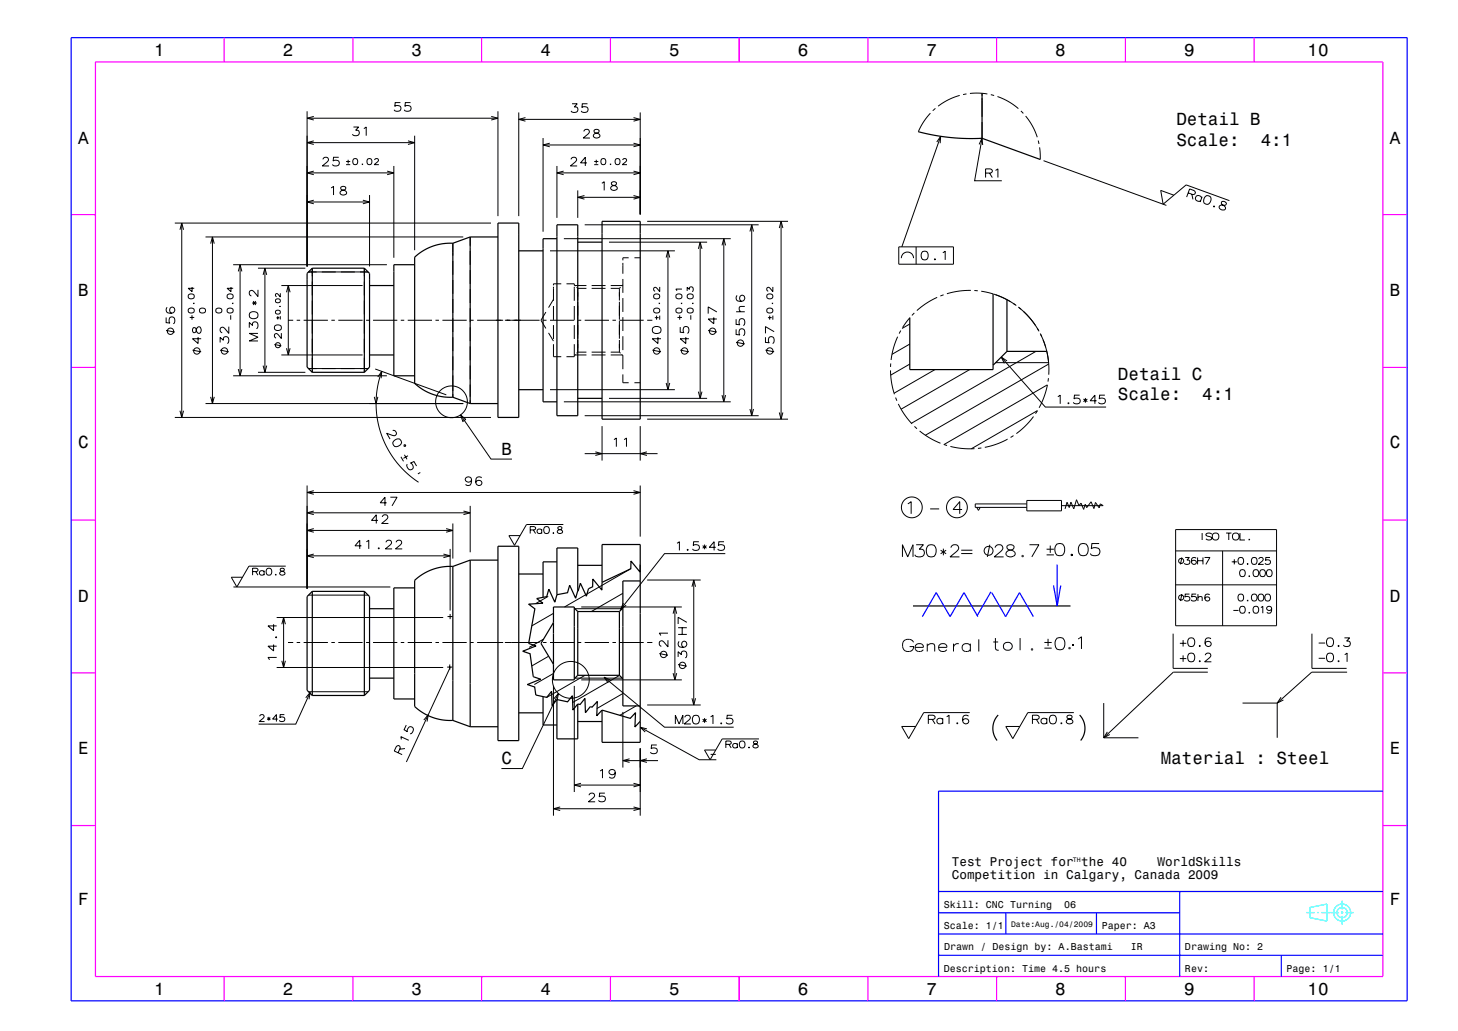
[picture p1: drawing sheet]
<svg xmlns="http://www.w3.org/2000/svg" width="420mm" height="297mm" viewBox="0 0 420 297" stroke-linecap="round" stroke-linejoin="round" font-family="sans-serif">
<g fill="none" stroke="#000" stroke-width=".29">
<path d="M88.5 32.1v44.7M88.5 34.1h55M90.4 33.5l-1.9 .6 1.9 .5M101.9 36.6h1.4l-.8 .9 .9 .3a1.03 1.03 0 0 1-.5 1.3 1.03 1.03 0 0 1-1.3-.4M104.8 37l.7-.4v2.5M115.4 29.6h-1.5l-.1 1a.96 .96 0 0 1 1.4-.1 .96 .96 0 0 1 0 1.4l-.5 .2a.86 .86 0 0 1-1.1-.5M118.3 29.6h-1.5l-.1 1a.96 .96 0 0 1 1.4-.1 .96 .96 0 0 1 0 1.4l-.5 .2a.85 .85 0 0 1-1.1-.5M119.5 39.1v33M141.6 33.5l1.9 .6-1.9 .5M143.5 32.1v30.2M149.5 32.4v29.9M149.5 34.4h35"/>
<path d="M151.4 33.9l-1.9 .5 1.9 .5M156.5 39.8v27M164.8 29.9h1.5l-.8 .9 .9 .3a1.03 1.03 0 0 1-.5 1.3 1.03 1.03 0 0 1-1.3-.4M168.3 37.9v-.1a.84 .84 0 0 1 .8-.6 .84 .84 0 0 1 .7 .6l-.4 .8-1.3 1.2h1.9M169.3 29.9h-1.5l-.1 1.1a.96 .96 0 0 1 1.4-.1 .96 .96 0 0 1 0 1.4l-.5 .1a.86 .86 0 0 1-1.1-.4M171.3 37.4l-.1 .5 .2 .3 1.4 .6a.92 .92 0 0 1-.7 1.1 .92 .92 0 0 1-1.1-.7l.4-.7 1-.3 .2-.6a1.03 1.03 0 0 0-1.3-.2zM182.6 33.9l1.9 .5-1.9 .5M184.5 32.4v29.4M268.1 32.6l-2 2.6-1.5 2.7M269.6 31.2l-.8 .7M271.1 39.3l-11.2 31.8M276.6 27.5l-3.1 1.1-3.2 2"/>
<path d="M278.5 27.1l-1 .1M283 26.9l1.5 .2M283 26.9h-3.5M283 39.8l-2.1 12.3h7.8M283 26.9v.7M283 28.3v5.4M283 35.2v4.6M285.5 27.3l1 .2M287.4 27.8l3.4 1.6 2.7 1.9M294.2 32l.7 .7M295.6 33.4l2 3.1 1.3 3M88.5 58.2h18"/>
<path d="M88.5 49.8h25M88.5 41.1h31M90.4 57.7l-1.9 .5 1.9 .5M90.4 49.3l-1.9 .5 1.9 .5M90.4 40.6l-1.9 .5 1.9 .5M93.1 45.9v-.1a.84 .84 0 0 1 .8-.5 .84 .84 0 0 1 .8 .6l-.4 .8-1.4 1.1h1.9M95.4 54.1l.7-.4v2.5M97.6 45.3h-1.5l-.1 1.1a.96 .96 0 0 1 1.4-.1 .96 .96 0 0 1 0 1.4l-.5 .1a.85 .85 0 0 1-1.1-.4M98.4 53.8l-.2 .5 .2 .3 1.4 .6a.92 .92 0 0 1-.7 1.1 .92 .92 0 0 1-1.1-.6l.4-.8 1-.3 .2-.6a1.02 1.02 0 0 0-1.2-.2zM99.7 46.5h1.2M99.7 47.4h1.2M100.3 46v1.1"/>
<path d="M104.3 47.4h.3M104.3 47.3h.3M104.3 47.3v.1M104.6 47.3v.1M104.6 57.7l1.9 .5-1.9 .5M106.5 56.2v20.6M108 46.1l.2-.3 .5-.1 .4 .6-1.3 1.1h1.4M111.6 49.3l1.9 .5-1.9 .5M113.5 47.8v26.5M117.6 40.6l1.9 .5-1.9 .5M156.5 41.8h28M158.4 41.3l-1.9 .5 1.9 .5"/>
<path d="M160.5 47.8v15M160.5 49.8h24M162.4 49.3l-1.9 .5 1.9 .5M164.6 45.9v-.1a.84 .84 0 0 1 .8-.5 .84 .84 0 0 1 .8 .6l-.4 .8-1.4 1.1h1.9M166.5 54.9v7.9M166.5 56.9h18M168.4 56.3l-1.9 .6 1.9 .5M169.2 46.9h-1.9l1.4-1.6v2.5M171.2 46.5h1.2M171.2 47.4h1.2M171.8 46v1.1M173.4 52.8l.7-.4v2.5"/>
<path d="M175.8 47.4h.3M175.8 47.3h.3M175.8 47.3v.1M176.1 47.3v.1M176.4 52.5l-.2 .5 .2 .3 1.4 .5a.92 .92 0 0 1-.7 1.1 .92 .92 0 0 1-1.1-.6l.4-.7 1.2-.4v-.5a1.03 1.03 0 0 0-1.2-.2zM179.5 46.1l.2-.3 .5-.1 .4 .6-1.3 1.1h1.4M182.6 56.3l1.9 .6-1.9 .5M182.6 49.3l1.9 .5-1.9 .5M182.6 41.3l1.9 .5-1.9 .5M270 40.9l1.1-1.6-.2 2M282.2 41.6l.8-1.8 .2 2M284 49.9h1.5l.5-.4v-.4l-.6-.4h-1.4v2.5"/>
<path d="M285.2 49.9l.8 1.3M286.9 49.1l.7-.4v2.5M299.2 40.5l.2 1M299.6 42.5l.2 3.4M300.7 46.3l35.4 12.9M338.3 56.2l-3.8-1.3 .7 3.9 6.6-5.5 12.5 4.5M342.4 55.6l1.4 .5 .6-.3 .1-.3-.4-.6-1.3-.5-.8 2.4M343.5 56l.3 1.4M346.3 57a.91 .91 0 0 0-1.2-.7 .91 .91 0 0 0-.5 1.3 .91 .91 0 0 0 1.4 .3M346.4 56.7l-.5 1.5M347.3 56.6a1.07 1.07 0 0 1 1.5 .1 1.07 1.07 0 0 1 0 1.5 1.07 1.07 0 0 1-1.6 .4 1.07 1.07 0 0 1-.1-1.6zM349.7 59.4l.3-.1v.3h-.2z"/>
<path d="M352.1 58.1l-.1 .7 1.1 1a.92 .92 0 0 1-.9 .8 .92 .92 0 0 1-.9-1l.6-.5h1.1l.4-.5a.95 .95 0 0 0-1.3-.5zM50.4 64.3h91.1M51.9 66.2l.5-1.9 .5 1.9M52.4 64.3v56M59.2 68.3h74.3M60.7 70.2l.5-1.9 .5 1.9M61.2 68.3v48M67.2 76.3h44.3M68.7 78.2l.5-1.9 .5 1.9M69.2 76.3v32M74.3 77.3h13.7M75.8 79.2l.5-1.9 .6 1.9"/>
<path d="M76.3 77.3v30M88.9 78.4h17.2M90 77.3v2.3M105 77.3v2.3M130.5 70.1v3.6M130.5 75.2v4M135.5 68.3v2.5M135.5 72.3v4M135.5 77.8v4M158.5 72.3h36M162.5 68.8h48.1M168.5 64.8h50.1"/>
<path d="M175.5 69.8h28.3M179.5 75.7v3.2M181.2 74.3h-1.7v.7M182.8 74.3h1.7M186.5 63.8h40.6M192 74.2l.5-1.9 .5 1.9M192.5 72.3v40M201.3 71.7l.5-1.9 .5 1.9M201.8 69.8v45M208.1 70.7l.5-1.9 .5 1.9M208.6 68.8v47M216.1 66.7l.5-1.9 .5 1.9"/>
<path d="M216.6 64.8v55M224.6 65.7l.5-1.9 .5 1.9M225.1 63.8v57M259 71.1h15.8v5h-15.8zM259.8 74.4a1.75 1.75 0 0 1 1.7-1.8 1.75 1.75 0 0 1 1.8 1.8M264 71.1v5M265.9 72.5a1.26 1.26 0 0 1 1.6 .8 1.26 1.26 0 0 1-.9 1.6h-.3a1.47 1.47 0 0 1-.4-2.4zM269.3 74.7l.2-.2 .1 .3-.2 .1zM271.7 72.8l.7-.4v2.5M47.9 91.5v1.5l1.1 .1a.96 .96 0 0 1-.2-1.4 .96 .96 0 0 1 1.5 0l.1 .4a.85 .85 0 0 1-.5 1.2M47.9 95.2l2.5 .5M48.2 88.6a.95 .95 0 0 0 .1 1.5 1.28 1.28 0 0 0 2.1-.8 .78 .78 0 0 0-.8-.8 .93 .93 0 0 0-.7 .8 .93 .93 0 0 0 .6 .9"/>
<path d="M54.7 91.5h1.3M55.3 90.8v1.3M55.4 82.7v1.3l-1.2-.9h1.8M55.6 94.6a.83 .83 0 0 0 .5 1.2l.3-.2 .6-1.3a.92 .92 0 0 1 1.1 .6 .92 .92 0 0 1-.7 1.1l-.7-.4-.4-1.1zM55.7 87.4h.3zM57.1 97.1v1.9l-1.6-1.4h2.5M63.4 98.7v-1.5l1 .8 .2-.9a1.03 1.03 0 0 1 1.4 .5 1.03 1.03 0 0 1-.5 1.4M65.9 94.1v1.9l-1.1-1.3a.77 .77 0 0 0-1.2-.2l-.2 .3a.84 .84 0 0 0 .5 1h.1M66.5 90.8v1.3M66.6 82.7v1.3l-1.2-.9h1.8M67 87.5h.1M67 87.3h.1"/>
<path d="M67 87.3v.2M67.1 87.3v.2M71.8 94.4v-1.5l1 .9 .2-1a1.03 1.03 0 0 1 1.4 .5 1.03 1.03 0 0 1-.5 1.4M72 90.2a1.29 1.29 0 0 1 1.6-.4 1.29 1.29 0 0 1 .6 1.6 1.29 1.29 0 0 1-1.6 .4 1.29 1.29 0 0 1-.6-1.6zM72.6 87.3h1.4M73 86.7l.7 1.2M73.7 86.7l-.7 1.2M74.3 96.1h-2.5l2.5 1-2.5 1.1h2.5M74.3 83.5v1.9l-1.1-1.3a.77 .77 0 0 0-1.2-.2l-.2 .3a.85 .85 0 0 0 .5 1h.1M79.1 99.3l2 .3M79.7 91.6h.8M80.1 91.1v.9"/>
<path d="M80.7 88.2v.2M80.7 88.4h.1M80.7 88.2h.1M80.8 84.5v1.1l-1-1-.4 .3v.4l.3 .2M80.8 91.1v.9M81.1 96v1.5l-1.4-1.4-.4 .1-.2 .3 .1 .6 .4 .3M81.1 82.3h23.4M82.6 84.2l.5-1.9 .5 1.9M83 92.3h1.5M83.1 82.3v20M85.5 92.3h1M87.5 92.3h7"/>
<path d="M90 81.1v4M90 86.6v4M90 92.1v4M90 97.6v4M95.5 92.3h1M97.5 92.3h7M105 81.1v4M105 86.6v4M105 92.1v4M105 97.6v4M105.5 92.3h1M107.5 92.3h7"/>
<path d="M115.5 92.3h1M117.5 92.3h7M125.5 92.3h1M127.5 92.3h7M130.5 80.7v4M130.5 86.2v4M130.5 91.7v4M130.5 97.2v4M135.5 83.3v4M135.5 88.8v4M135.5 94.3v4M135.5 99.8v4"/>
<path d="M135.5 92.3h1M137.5 92.3h7.5M145.5 92.3h1.5M146 92.3h9.5M156.5 92.3h1M157.3 89.9l-1.4 2.4 1.4 2.3M158.1 95.9l1.4 2.4M158.5 92.3h7M159.5 82.6v4.1M159.5 88.2v4M159.5 93.7v4M159.5 99.2v3.6h2.2"/>
<path d="M159.5 86.3l-1.4 2.3M161.7 81.8h-2.2v.4M163.2 81.8h2.3v.4M165.5 82.6v4.1M165.5 88.2v4M165.5 93.7v4M165.5 99.2v3.6h-2.3M165.5 82.1l.3 .3M165.7 82.3h3.3M166.2 82.7l.3 .4M166.5 83.1v3.5M166.5 87v5.1"/>
<path d="M166.5 92.5v5.1M166.5 98v3.5M166.5 83.1h2.5M166.5 92.3h1M168.5 92.3h7M170.5 82.3h4M170.5 83.1h4M176 82.3h3.3M176 83.1h2.5M176.5 92.3h1M178.5 83.1v3.5M178.5 87v5.1"/>
<path d="M178.5 92.5v5.1M178.5 98v3.5M178.5 92.3h7M178.8 82.7l-.3 .4M179.5 80.4v4M179.5 85.9v4M179.5 91.4v4M179.5 96.9v4M179.5 82.1l-.3 .3M186.5 92.3h1.5M188.1 94.5a1.29 1.29 0 0 1 1.7-.4 1.29 1.29 0 0 1 .6 1.6 1.43 1.43 0 0 1-2.4-.5zM188.7 91.5h1.1"/>
<path d="M189.2 90.9v1.2M189.6 97.1v1.9l-1.6-1.4h2.5M189.9 87.4h.2zM190.1 82.7v1.3l-1.2-1.2-.5 .3v.6l.4 .2M190.1 90.9v1.2M195.2 91.5h1.3M195.9 90.8v1.3M196 94.2v1.5l1.1 .1a.96 .96 0 0 1-.1-1.4 .96 .96 0 0 1 1.4 0l.1 .5a.86 .86 0 0 1-.4 1.1M196.3 87.4h.2zM196.5 83.3h-1.7l.3 .5M197.6 97.1v1.9l-1.6-1.4h2.5M198 83.8v-1l.7 .6 .1-.6a.71 .71 0 0 1 1 .2 .71 .71 0 0 1-.3 1"/>
<path d="M199.1 90.8v1.3M199.5 87.4h.3zM204.1 95.2l2.5 .5M205.7 91.4v1.9l-1.6-1.4h2.5M206.6 89.9l-2.5-1.5v2M212.1 94.9v1.5l1.1 .1a.96 .96 0 0 1-.1-1.4 .96 .96 0 0 1 1.4 0l.1 .5a.86 .86 0 0 1-.4 1.1M212.1 92v1.5l1.1 .1a.96 .96 0 0 1-.1-1.4 .96 .96 0 0 1 1.4 0l.1 .5a.86 .86 0 0 1-.4 1.1M212.1 98.6l2.5 .5M212.1 89.8h2.5M212.4 85.2a.95 .95 0 0 0 .2 1.5 1.28 1.28 0 0 0 2-.8 .79 .79 0 0 0-.8-.9 .93 .93 0 0 0-.7 .9 .93 .93 0 0 0 .6 .9M214.6 88.3l-1.5 .1a1.11 1.11 0 0 0 .3 1.4M220.6 97.1v1.5l1.1 .2a.96 .96 0 0 1-.1-1.4 .96 .96 0 0 1 1.4-.1l.1 .5a.85 .85 0 0 1-.5 1.2"/>
<path d="M221.3 91.5h1.1M221.8 90.9v1.2M222.5 87.4h.2zM222.7 82.7v1.3l-1.2-1.2-.5 .3v.6l.4 .2M222.7 90.9v1.2M223.1 95.6l-2.5-1.5v1.9M258.7 97l-1.2 3.3-.7 3.4M259.6 95.2l-.5 .9M262.2 99.1l-5.1 3M262.2 93.4l-2.3 1.2M262.2 91.5l-2.1 2.9M263.5 90.2l-.7 .7"/>
<path d="M270.1 85.7l-3.1 1.7-2.8 2.1M271.9 84.9l-.9 .4M279.8 83.7l-3.3 .1-3.6 .8M280.8 83.7l1 .1M282.8 83.9l3.5 .8M286.4 84.7l3.2 1.4 3 1.8M286.9 84.9l4.3 2M292 87.5l.9 .5M293.4 88.4l.8 .7M293.7 88.6l2.7 2.6 2 2.6M295 89.7l2.3 2.6 2 2.9M298.9 94.6l.5 .9"/>
<path d="M299.8 96.1l.4 .9M299.9 96.3l1.4 3.8M300.6 97.9l1.4 4.8 .2 2.8v2.5M51.9 118.3l.5 2 .5-2M55.5 100.9l2.5 .5M59.2 116.3h74.3M60.7 114.3l.5 2 .5-2M63.4 100.9l2.5 .5M67.2 108.3h44.3M68.7 106.3l.5 2 .5-2M74.3 107.3h13.7M75.8 105.3l.5 2 .6-2"/>
<path d="M81.1 102.3h23.4M82.6 100.3l.5 2 .5-2M88.9 106.2h17.2M90 103.1v2.9M90 106.7v.6M105 103.1v2.9M105 106.7v.6M107.9 114.3l.5 2 .5-2M108.1 106.3l20.5 7.5M108.9 108.6l1.1-1.6-.2 2M110 107l-1.2 4.6-.4 4.4 .4 4.8 1 4.1 1.8 4.1 2.4 3.8 3 3.3 3.6 2.8M130.5 102.7v4"/>
<path d="M130.5 108.2v4.4M130.5 113.5v.9M132.7 119.5l8.8 12.8h6M132.7 119.5l1.5 1.3-.8 .6zM135.5 105.3v4M135.5 110.8v3.5M135.5 115.3v1M158.5 112.3h36M162.5 115.8h48.1M165.7 102.3h3.3M165.8 102.1l-.3 .4M166.5 101.5h2.5"/>
<path d="M166.5 101.5l-.3 .3M168.5 119.8h50.1M170.5 102.3h4M170.5 101.5h4M175.5 114.8h28.3M176 102.3h3.3M176 101.5h2.5M178.5 101.5l.3 .3M179.2 102.1l.3 .4M179.5 102.4v4M179.5 107.9v2.4h1.7M182.8 110.3h1.7"/>
<path d="M188 100.9l2.5 .5M192 110.3l.5 2 .5-2M196 100.9l2.5 .5M201.3 112.8l.5 2 .5-2M208.1 113.8l.5 2 .5-2M216.1 117.8l.5 2 .5-2M220.6 100.9l2.5 .5M224.6 118.8l.5 2 .5-2M256.6 106.7l.3 3.3 .9 3.6M256.7 104.7l-.1 1M258.1 114.5l.4 1M258.9 116.4l1.7 3 2.2 2.7"/>
<path d="M262.2 104.9l-5.5 3.2M269.4 106.5l-11.7 6.8M279.4 106.5l-19.7 11.4M288.5 102.9l12.7 14.4h17.5M290.2 104l-1.7-1.1 .9 1.8M298.5 101.2l-35.8 20.7M298.9 118.3l-.5 .9M299 118.3l-19.1 11M301.6 101l.6 3.5h-15.3M301.8 110.9l-1 3.6-1.4 3M301.8 110.9l-29.8 17.2M302.1 109l-.1 .9"/>
<path d="M302.2 104.9l-35.5 20.5M304.8 114.3l.7-.5v2.5M307.9 116l.2 .1-.2 .2-.2-.1zM311.1 113.8h-1.5l-.1 1.1a.96 .96 0 0 1 1.4-.1 .96 .96 0 0 1 0 1.4l-.5 .1a.86 .86 0 0 1-1.1-.4M312.2 115l1.1 .7M312.8 114.7v1.3M313.3 115l-1.1 .7M316 115.5h-1.8l1.3-1.7v2.5M318.4 113.8h-1.5l-.1 1.1a.96 .96 0 0 1 1.4-.1 .96 .96 0 0 1 0 1.4l-.5 .1a.86 .86 0 0 1-1.1-.4M50.4 120.3h91.1M88.5 139.9v29.7M113.2 124.1l.1-.1a.84 .84 0 0 1 .8 .4 .84 .84 0 0 1-.1 1h-.9l-1.7-.6 1 1.7"/>
<path d="M113.4 127.2a1.23 1.23 0 0 1 1.3-.8 1.23 1.23 0 0 1 1 1.1 1.29 1.29 0 0 1-1.2 1.2 1.29 1.29 0 0 1-1.3-1.1zM115.5 131.6l.8 1.3M116.5 128.2h.3v.3l-.3 .1zM116.5 131l.8 1.3M117.4 133.7a.99 .99 0 0 0 .3 1.5 .99 .99 0 0 0 1.4-.6 1.25 1.25 0 0 0-.8-1.2l1-.4 .7 1.3M117.6 131.3l-1.3 .8M121.1 136.1l-.7 .4M135.9 138.2a.87 .87 0 0 0-1-.8 .87 .87 0 0 0-.7 1.1 .94 .94 0 0 0 .9 .4 .94 .94 0 0 0 .8-.7 1.25 1.25 0 0 1-1.1 1.7l-.6-.4M138.8 137.7a.95 .95 0 0 0-1.6 .1 1.28 1.28 0 0 0 .9 2.1 .78 .78 0 0 0 .8-.8 .93 .93 0 0 0-.9-.7 .93 .93 0 0 0-.9 .6M168.5 130.7h21M171.6 130.2l1.9 .5-1.9 .5M173.5 122.8v9.9"/>
<path d="M176.9 126.6l.7-.4v2.5M179.8 126.6l.7-.4v2.5M184.5 122.8v9.9M184.5 139.9v14.7M186.4 130.2l-1.9 .5 1.9 .5M186.5 120.8h40.6M263.5 122.8l.8 .7M265 124.2l3.1 2.1 2.9 1.4M272 128l.9 .4M273.9 128.6l3.2 .6 3.7 .1M282.8 129.1l-1 .1M290.4 126.5l-3 1.4-3.6 1"/>
<path d="M292.1 125.5l-.9 .5M297.8 120l-2.4 2.8-2.5 2.1M88.5 141.9h96M88.5 152.8h42M88.5 147.7h47M90.4 141.4l-1.9 .5 1.9 .5M90.4 159.6l-1.9 .5 1.9 .6M90.4 152.3l-1.9 .5 1.9 .5M90.4 147.2l-1.9 .5 1.9 .6M104.2 157.3h-1.9l1.4-1.7v2.5M105.6 156.1l.7-.5v2.5M108.9 149.9h-1.8l1.3-1.6v2.5"/>
<path d="M109 157.9l.2-.1 .1 .2-.2 .1zM110.2 148.9v-.1a.84 .84 0 0 1 .8-.5 .84 .84 0 0 1 .8 .6l-.4 .8-1.4 1.1h1.9M111.3 156.2v-.1a.84 .84 0 0 1 .8-.5 .84 .84 0 0 1 .7 .6l-.4 .8-1.3 1.1h1.9M111.4 144.9h-1.8l1.3-1.7v2.5M112.5 143.2h1.9l-1.4 2.5M114.2 156.2v-.1a.84 .84 0 0 1 .8-.5 .84 .84 0 0 1 .7 .6l-.4 .8-1.3 1.1h1.9M127.8 159.6l1.9 .5-1.9 .6M128.6 152.3l1.9 .5-1.9 .5M129.7 158.1v17.8M130.5 150.8v10.1M133.6 147.2l1.9 .5-1.9 .6M135.5 145.7v13.4"/>
<path d="M152.8 152.7h1.2l.3-.3v-.4l-.4-.3h-1.1v2M153.7 152.7l.6 1M156.1 152.7a.73 .73 0 0 0-1.1-.2 .73 .73 0 0 0 0 1.1 .73 .73 0 0 0 1.1-.2M156.1 152.4v1.3M159.4 153.5l.1 .2zM160.9 151.8l-.1 .6 1.2 .5a.68 .68 0 0 1-.6 .8 .68 .68 0 0 1-.7-.8l1.2-.7-.1-.4zM162.3 151.1h-10.6l-3.4 6-1.7-2.8h3.3M182.6 141.4l1.9 .5-1.9 .5M195.1 156.5l.7-.4v2.5M198.1 158.3l.2 .1-.1 .2-.2-.1zM201.4 156.1h-1.5l-.1 1.1a.96 .96 0 0 1 1.4-.2 .96 .96 0 0 1 0 1.5l-.5 .1a.86 .86 0 0 1-1.1-.5M202.5 157.2l1.1 .7"/>
<path d="M203 156.9v1.4M203.6 157.2l-1.1 .7M206.3 157.7h-1.9l1.4-1.6v2.5M208.6 156.1h-1.4l-.2 1.1a.96 .96 0 0 1 1.4-.2 .96 .96 0 0 1 0 1.5l-.4 .1a.85 .85 0 0 1-1.2-.5M209 159.5h-17.5l-12.7 16.1M261.6 145.2l1-.7v3.5M264 156.9h2.1l-1.2 1.3h.8a1.16 1.16 0 0 1 .2 2.1 1.78 1.78 0 0 1-2.3-.5M267.5 157.1a1.54 1.54 0 0 1 1.9 .1 1.54 1.54 0 0 1 .4 1.8 1.41 1.41 0 0 1-1.5 1.5 1.41 1.41 0 0 1-1.4-1.5l.2-1.3zM268 146.6h2.6M271.1 158.5l1.5 1M271.9 158.1v1.9M272.6 158.5l-1.5 1"/>
<path d="M274.1 157.8v-.2a1.18 1.18 0 0 1 1.1-.7 1.18 1.18 0 0 1 1.1 .8l-.2 .7-.4 .5-1.9 1.5h2.7M277 158.5h3.2M277 159.5h3.2M277.2 146.8h-2.5l1.9-2.3v3.5M281.5 146.2l.5 .8 .5-.8M285.2 156.9l-.7 3.5M286.8 157.8v-.2a1.17 1.17 0 0 1 1.1-.7 1.17 1.17 0 0 1 1.1 .8l-.2 .7-.4 .5-1.9 1.5h2.7M290.4 157.1a.72 .72 0 0 0-.2 .7 .72 .72 0 0 0 .5 .6l1.3 .3 .4 .3 .1 .7a1.55 1.55 0 0 1-2.6 0l.2-.7 .4-.3 1.1-.3a.71 .71 0 0 0 .6-.6 .71 .71 0 0 0-.2-.7l-.6-.2zM294.6 160l.3 .2-.2 .2-.2-.1zM295.9 145.2h-14.9v1h14.9M295.9 144.2h10v3h-10zM296.7 156.9h2.7l-2.1 3.5"/>
<path d="M301.6 159.9h2.1M301.6 158.2h2.1M302.7 157.2v2.1M304.5 156.8a1.54 1.54 0 0 1 1.9 .1 1.54 1.54 0 0 1 .4 1.8 1.41 1.41 0 0 1-1.4 1.4 1.41 1.41 0 0 1-1.4-1.5l.2-1.3zM305.9 145.7h12l-.8-.5-.3 1.1-1.1-1.5-.5 1.7-.8-1.9-1.2 1.7-.5-1-.4 1.5-.8-1.8-.6 .7-.7-1.7-.8 2.6-.8-2-.5 1.6-.6-1.5-.6 1.9M308.6 159.8l.3-.2 .2 .3-.3 .2zM311.3 156.8a1.54 1.54 0 0 1 1.9 .1 1.54 1.54 0 0 1 .4 1.8 1.41 1.41 0 0 1-1.5 1.4 1.41 1.41 0 0 1-1.3-1.5l.1-1.3zM316.7 156.6h-2l-.2 1.5a1.59 1.59 0 0 1 2.5 .6 1.52 1.52 0 0 1-1.2 1.4 1.52 1.52 0 0 1-1.6-.6M338.8 152.6h29.1v27.7h-29.1zM338.8 158.7h29.1M346.4 153.6v2M349.2 153.9a.98 .98 0 0 0-1.7 .3l.9 .3a.6 .6 0 0 1 .6 .3 .6 .6 0 0 1-.1 .7 1.32 1.32 0 0 1-1.4-.3"/>
<path d="M352.3 158.7v21.6M353.3 153.6h1.6M354.1 153.6v2M357.3 153.6v2h1.4M359.9 155.4l.2 .1zM67.3 169.1h45.2M72.8 164.7h1.2l.3-.3v-.4l-.4-.3h-1.1v2M73.7 164.7l.6 1M76.1 164.7a.73 .73 0 0 0-1.1-.2 .73 .73 0 0 0 0 1.1 .73 .73 0 0 0 1.1-.2M76.1 164.4v1.3M78.8 179.8v1.9l-1.6-1.4h2.5M79.3 165.5l.3 .1z"/>
<path d="M79.7 177.9h48M80.9 163.8l-.1 .4 .1 .3 1.1 .4a.67 .67 0 0 1-.6 .8 .67 .67 0 0 1-.7-.8l1.2-.7-.1-.4zM81.2 179.8l.5-1.9 .5 1.9M81.7 177.9v14.4M82.3 163.1h-10.6l-3.4 6-1.7-2.8h3.3M88.5 160.1h41.2M88.9 171.5h17.2M129 177.6h1.5M129.7 176.9v1.5M158 171.8l-3.6 2.1M159.5 176.7l-6.2 3.6M165.7 175.4h13.6"/>
<path d="M167.5 174.9h29M179.5 170.9l-9.1 5.3M179.6 173.7l-.8 1.9 1.6-1.2M181.6 164l-18.9 10.9M186.5 167.1h15.4M194 176.8l.5-1.9 .5 1.9M194.5 174.9v21M197.9 179.3l-2.5-1.5v2M199.4 169l.5-1.9 .5 1.9M199.9 167.1v36M260.1 160.4v-3.5l1.5 3.5 1.5-3.5v3.5M338.8 168.5h29.1"/>
<path d="M340.6 160.6l-.4 2M340.6 171.2l-.4 2M341.5 160.6h1.2l-.6 .8h.6a.81 .81 0 0 1-.2 1.2 .81 .81 0 0 1-1.2-.3M342.8 171.2h-1.2l-.1 .8a.77 .77 0 0 1 1.1-.1 .77 .77 0 0 1 0 1.2l-.7 .1-.6-.4M344.7 160.9l-.1-.2a1 1 0 0 0-1.4 .6 1 1 0 0 0 .8 1.3l.7-.3a.7 .7 0 0 0-.5-.9 .7 .7 0 0 0-.9 .5M344.7 171.2h-1.2l-.1 .8a.77 .77 0 0 1 1.1-.1 .77 .77 0 0 1 0 1.2l-.7 .1-.6-.4M345.1 161.5h1.6M345.1 160.6v2M345.2 172.2l.6-.3 .5 .1 .1 1.2M345.2 171.2v2M346.7 160.6v2M347.1 160.6h1.6l-1.2 2"/>
<path d="M348.5 171.4l-.1-.1a1 1 0 0 0-1.3 .6 1 1 0 0 0 .8 1.3l.6-.3a.7 .7 0 0 0-.4-1 .7 .7 0 0 0-.9 .5M355 161.9h1.4M355.4 175.9h1.5M355.7 161.1v1.5M359.5 162.4l.1 .2zM359.5 172.9l.1 .3zM360 165.9v.2zM360 176.4v.3zM362.8 161.1l.2-.4 .6-.1 .3 .2 .1 .5-1.4 1.3h1.5M363.4 175l.5-.3v2M366 160.6h-1.2l-.1 .9a.77 .77 0 0 1 1.1-.1 .77 .77 0 0 1 0 1.1l-.7 .1-.6-.3M366.5 175.3a.69 .69 0 0 0-.9-.6 .69 .69 0 0 0-.5 .9l.7 .3 .6-.3 .1-.3a.91 .91 0 0 1-.2 1.1 .91 .91 0 0 1-1.1 .2l-.1-.2"/>
<path d="M78.8 185.7v1.8l-1.6-1.3h2.5M79.5 183.4l.2 .2-.1 .2-.2-.1zM79.7 189.4h-2.5l.5 .7M79.7 192.3h48M81.2 190.4l.5 1.9 .5-1.9M83 185.1h1.5M85.5 185.1h1M87.5 185.1h7M88.9 199.3h17.2M89.4 199.5l-4.2 9.1h-10.7M95.5 185.1h1M97.5 185.1h7"/>
<path d="M105.5 185.1h1M107.5 185.1h7M115.5 185.1h1M117.5 185.1h7M125.5 185.1h1M127.5 185.1h7M128.9 192.2h1.5M129.6 191.4v1.5M129.7 192.3l-12.6 27.2M135.5 185.1h1M137.5 185.1h7.5M145.5 185.1h1.5"/>
<path d="M146 185.1h9.5M156.5 185.1h1M156.6 184.1l-4.1 2.4M158.1 189.1l-4.9 2.8M158.5 185.1h7M159.5 194l-5.5 3.2M159.5 197.6v37.4M160.9 199.8l-10.4 21.6h-6M165.5 197.6v30.6M165.7 195.4h13.6M166.5 185.1h1M167.5 195.9h29"/>
<path d="M168.5 185.1h7M168.6 194.6l-11 6.3M174.1 195.1l17.4 14.4h19.9M175.9 195.9l-1.8-.8 1.1 1.6M176.5 185.1h1M178.5 185.1h7M178.5 194.6l-13.6 7.9M179.5 199.8l-7.5 4.3M186.5 185.1h1.5M190 188.3l2.5 .5M192.5 184.4v2l-1.1-1.4a.77 .77 0 0 0-1.3-.1l-.1 .2a.85 .85 0 0 0 .5 1.1h.1M192.5 182.4h-2.5l.4 .7"/>
<path d="M194 193.9l.5 2 .5-2M195.4 189.3v-1.5l.9 .8 .3-.9a1.03 1.03 0 0 1 1.4 .5 1.03 1.03 0 0 1-.5 1.3M195.4 191.4l2.5 .5M195.4 182.8h2.5M195.4 180.8h2.5M195.7 184.8a.95 .95 0 0 0 .2 1.6 1.28 1.28 0 0 0 2-.9 .79 .79 0 0 0-.8-.8 .93 .93 0 0 0-.7 .9 .93 .93 0 0 0 .6 .9M196.6 180.8v2M263.3 185a1.79 1.79 0 0 0-2.5-.6 1.79 1.79 0 0 0-.6 2.4 1.79 1.79 0 0 0 2.3 .8l.5-.4 .3-.9h-1.2M263.7 186.5h2.4a1.19 1.19 0 0 0-1.4-1.1 1.19 1.19 0 0 0-1 1.5 1.19 1.19 0 0 0 1.6 .8l.8-.5M267.2 186a1.57 1.57 0 0 1 2-.4l.2 2.1M267.2 185.4v2.3M270.5 186.5h2.4a1.19 1.19 0 0 0-1.4-1.1 1.19 1.19 0 0 0-1 1.5 1.19 1.19 0 0 0 1.6 .8l.8-.5"/>
<path d="M274.8 185.4v2.3M276.3 185.4a1.29 1.29 0 0 0-1.5 1M279.6 185.9a1.25 1.25 0 0 0-1.9-.3 1.25 1.25 0 0 0 .1 2 1.47 1.47 0 0 0 1.8-.4M279.6 185.4v2.3M282.1 184.2v3.5M286.2 185h1.4M286.9 183.8v2.9l.1 .5 .8 .1M289.3 185.6a1.25 1.25 0 0 1 1.9-.3 1.25 1.25 0 0 1-.1 1.9 1.26 1.26 0 0 1-1.5-.1 1.26 1.26 0 0 1-.3-1.5zM294 183.8v3.5M297.3 186.9l.3 .1-.1 .3-.3-.1zM301 186.7h2.1M301 185.1h2.1"/>
<path d="M302 184.1v2.1M304.6 183.9a1.54 1.54 0 0 1 1.9 .1 1.54 1.54 0 0 1 .4 1.8 1.41 1.41 0 0 1-1.5 1.4 1.41 1.41 0 0 1-1.4-1.5l.2-1.3zM308.2 186.5l.2 .2-.1 .3-.3-.2zM310.7 184.1l1-.6v3.5M338.1 182.6v10h10M340 185.3h1.9M340 189.7h1.9M340.9 184.4v1.9M340.9 188.8v1.9M342.7 183.9a1.26 1.26 0 0 1 1.7 .8 1.26 1.26 0 0 1-1 1.6h-.3a1.47 1.47 0 0 1-.4-2.4zM342.7 188.3a1.26 1.26 0 0 1 1.7 .8 1.26 1.26 0 0 1-1 1.6h-.3a1.47 1.47 0 0 1-.4-2.4zM345.7 185.9l.2 .2-.1 .2-.2-.1z"/>
<path d="M345.7 190.3l.2 .2-.1 .2-.2-.2zM347.4 188.8v-.1a.84 .84 0 0 1 .8-.6 .84 .84 0 0 1 .7 .6l-.4 .8-1.3 1.2h1.9M348.1 193.7h-10l-20 18.9M348.9 184.1a.95 .95 0 0 0-1.5 .1 1.28 1.28 0 0 0 .8 2.1l.5-.1a.72 .72 0 0 0 0-1.3l-.5-.1a.85 .85 0 0 0-.9 .6M378.1 182.6v10h10M380 185.3h1.9M380 189.7h1.9M382.7 183.9a1.26 1.26 0 0 1 1.7 .8 1.26 1.26 0 0 1-1 1.6 1.31 1.31 0 0 1-1.2-.9 1.31 1.31 0 0 1 .5-1.5zM382.7 188.3a1.26 1.26 0 0 1 1.7 .8 1.26 1.26 0 0 1-1 1.6 1.31 1.31 0 0 1-1.2-.9 1.31 1.31 0 0 1 .5-1.5zM385.6 186.1l.2-.2 .1 .3-.2 .1zM385.6 190.5l.2-.2 .1 .2-.2 .2zM387.4 183.8h1.5l-.8 .9 .9 .2a1.03 1.03 0 0 1-.5 1.4 1.03 1.03 0 0 1-1.4-.5"/>
<path d="M387.5 188.6l.7-.4v2.5M388.2 193.7h-10.2l-9.9 8.9M74.8 206.4l.3-.4 .6-.1 .3 .2 .1 .4-1.4 1.4h1.5M77 206.8l.9 .6M77.5 206.5v1.1M77.9 206.8l-.9 .6M80 207.2h-1.4l1.1-1.3v2M81.9 205.9h-1.1l-.1 .9a.77 .77 0 0 1 1.1-.1 .77 .77 0 0 1 0 1.1l-.8 .1-.5-.4M88.1 201l1.3-1.5-.3 2M114.7 216.9l.6-1.3-.1-.6-.4-.2-.6 .3-.6 1.3 2.3 1M115.6 213l-.1-.8 2.3 1.1M116.7 215.7l-1.5 .2"/>
<path d="M117.1 208.9l-.7 1.3 1 .6a.96 .96 0 0 1 .5-1.3 .96 .96 0 0 1 1.3 .6l-.1 .5a.85 .85 0 0 1-.9 .8M122.1 207.5l1.3-1.6-.3 2M159.6 201.3l1.3-1.5-.3 2M179.5 205.1v16M179.5 219.1h10.1M181.4 218.6l-1.9 .5 1.9 .6M183.3 203.4l-4.7 2.7M184.5 209.5l17 9.4h4.9M184.5 215.6v19.4M186.4 218.6l-1.9 .5 1.9 .6M186.4 210l-1.9-.5 1.4 1.4M186.5 203.1h15.4"/>
<path d="M189.3 214.6h-1.5l-.2 1.1a.96 .96 0 0 1 1.5-.1 .96 .96 0 0 1 0 1.4l-.5 .1a.86 .86 0 0 1-1.2-.4M194.6 208.6v-2.5l1.1 2.5 1.1-2.5v2.5M197.4 206.7v-.1a.84 .84 0 0 1 .8-.5 .84 .84 0 0 1 .7 .5l-.4 .9-1.3 1.1h1.9M199.4 201.2l.5 1.9 .5-1.9M199.9 206.2a1.26 1.26 0 0 1 1.7 .8 1.26 1.26 0 0 1-.9 1.6h-.3a1.47 1.47 0 0 1-.5-2.4zM202.5 207.2l1.1 .7M203 206.9v1.4M203.6 207.2l-1.1 .7M204.8 206.5l.7-.4v2.5M204.8 217.3h1.5M207.8 208.3l.2 .1-.1 .2-.2-.1zM209.2 214.5h1.1l.4-.4v-.3l-.4-.3h-1.1v2"/>
<path d="M210.1 214.5l.6 1M211.1 206.1h-1.5l-.1 1.1a.96 .96 0 0 1 1.4-.2 .96 .96 0 0 1 0 1.5l-.5 .1a.85 .85 0 0 1-1.1-.5M212.5 214.5a.73 .73 0 0 0-1.1-.2 .73 .73 0 0 0 0 1.1 .73 .73 0 0 0 1.1-.2M212.5 214.2v1.3M215.8 215.2l.1 .3zM217.3 213.6l-.2 .4 .2 .2 1.1 .5a.68 .68 0 0 1-.7 .8 .68 .68 0 0 1-.6-.8l1.2-.7-.1-.4zM218.7 212.9h-10.6l-3.5 6-1.6-2.8h3.3M267.5 207.3h1.5l.5-.4v-.4l-.6-.4h-1.4v2.5M268.7 207.3l.8 1.3M271.7 207.3a.91 .91 0 0 0-1.4-.3 .91 .91 0 0 0 0 1.4 .91 .91 0 0 0 1.4-.2M271.7 206.9v1.7M272.8 206.5l.7-.4v2.5"/>
<path d="M275.8 208.2l.2 .2-.1 .2-.2-.2zM279.1 206.4a.94 .94 0 0 0-1.6 .1 1.28 1.28 0 0 0 .9 2.1 .79 .79 0 0 0 .8-.9 .93 .93 0 0 0-.9-.6 .93 .93 0 0 0-.9 .6M279.5 205.3h-13.3l-4.3 7.5-2.1-3.5h4.1M297.5 207.3h1.5l.5-.4v-.4l-.6-.4h-1.4v2.5M298.7 207.3l.8 1.3M301.7 207.3a.91 .91 0 0 0-1.4-.2 .91 .91 0 0 0 0 1.3 .91 .91 0 0 0 1.4-.2M301.7 206.9v1.7M302.8 206.2a1.26 1.26 0 0 1 1.7 .7 1.26 1.26 0 0 1-.9 1.7 1.31 1.31 0 0 1-1.3-1 1.31 1.31 0 0 1 .5-1.4zM305.8 208.2l.2 .2-.1 .2-.2-.2zM307.6 206.2v.7l1.5 .6a.92 .92 0 0 1-.7 1.1 .92 .92 0 0 1-1.1-.6v-.2a1.54 1.54 0 0 1 1.4-.8l.2-.6a1.03 1.03 0 0 0-1.3-.2zM309.5 205.3h-13.3l-4.3 7.5-2.1-3.5h4.1M318.1 212.6h10"/>
<path d="M318.1 202.6v10M319.1 210.9l-1 1.7 1.7-1M358.1 202.6h10M368.1 202.6v10M369.2 200.9l-1.1 1.7 1.7-.9M159.5 233h25M161.4 232.5l-1.9 .5 1.9 .5M165.5 226.2h19M167.4 225.7l-1.9 .5 1.9 .5M169.8 229.1v-.1a.84 .84 0 0 1 .8-.5 .84 .84 0 0 1 .7 .6l-.4 .8-1.3 1.1h1.9M172.9 222.1l.7-.4v2.5M174.3 228.5h-1.5l-.1 1.1a.96 .96 0 0 1 1.4-.1 .96 .96 0 0 1 0 1.4l-.5 .1a.85 .85 0 0 1-1.1-.4"/>
<path d="M177.3 222.5a.87 .87 0 0 0-1-.8 .87 .87 0 0 0-.7 1.1 .95 .95 0 0 0 1 .4 .95 .95 0 0 0 .7-.7 1.25 1.25 0 0 1-1.1 1.7l-.6-.4M182.6 225.7l1.9 .5-1.9 .5M182.6 232.5l1.9 .5-1.9 .5"/>
<circle cx="102.4" cy="46.5" r=".83"/>
<circle cx="106.5" cy="46.5" r=".83"/>
<circle cx="173.9" cy="46.5" r=".83"/>
<circle cx="178" cy="46.5" r=".83"/>
<circle cx="49.1" cy="95.4" r=".91"/>
<circle cx="55.1" cy="89.5" r=".83"/>
<circle cx="55.1" cy="85.4" r=".83"/>
<circle cx="58.3" cy="89.5" r=".83"/>
<circle cx="63" cy="89.5" r=".84"/>
<circle cx="66.3" cy="89.5" r=".83"/>
<circle cx="66.3" cy="85.4" r=".83"/>
<circle cx="80" cy="94.4" r=".95"/>
<circle cx="80" cy="89.9" r=".67"/>
<circle cx="80" cy="86.7" r=".67"/>
<circle cx="80.1" cy="99.4" r=".73"/>
<circle cx="189.2" cy="89.5" r=".83"/>
<circle cx="189.2" cy="85.4" r=".83"/>
<circle cx="195.6" cy="89.5" r=".83"/>
<circle cx="195.6" cy="85.4" r=".83"/>
<circle cx="198.8" cy="89.5" r=".83"/>
<circle cx="198.8" cy="85.4" r=".83"/>
<circle cx="205.3" cy="95.4" r=".91"/>
<circle cx="213.4" cy="98.9" r=".91"/>
<circle cx="221.8" cy="89.5" r=".83"/>
<circle cx="221.8" cy="85.4" r=".83"/>
<circle cx="56.7" cy="101.1" r=".92"/>
<circle cx="64.7" cy="101.1" r=".92"/>
<circle cx="130.1" cy="115.8" r="4.6"/>
<circle cx="189.2" cy="101.1" r=".92"/>
<circle cx="197.3" cy="101.1" r=".92"/>
<circle cx="221.8" cy="101.1" r=".92"/>
<circle cx="157.5" cy="152.7" r=".95"/>
<circle cx="262.8" cy="146.2" r="3"/>
<circle cx="275.8" cy="146.2" r="3"/>
<circle cx="284.9" cy="158.7" r="1.28"/>
<circle cx="350.3" cy="154.6" r=".99"/>
<circle cx="356.1" cy="154.6" r=".99"/>
<circle cx="77.5" cy="164.7" r=".95"/>
<circle cx="340.4" cy="172.2" r=".73"/>
<circle cx="340.4" cy="161.6" r=".73"/>
<circle cx="357.6" cy="161.6" r=".95"/>
<circle cx="357.6" cy="172.1" r=".95"/>
<circle cx="358" cy="165.1" r=".95"/>
<circle cx="358" cy="175.6" r=".95"/>
<circle cx="361.4" cy="161.6" r=".95"/>
<circle cx="361.4" cy="172.1" r=".95"/>
<circle cx="361.9" cy="165.1" r=".95"/>
<circle cx="361.9" cy="175.6" r=".95"/>
<circle cx="363.4" cy="172.1" r=".95"/>
<circle cx="363.8" cy="165.1" r=".95"/>
<circle cx="365.3" cy="172.1" r=".95"/>
<circle cx="365.8" cy="165.1" r=".95"/>
<circle cx="164.5" cy="195.9" r="5.3"/>
<circle cx="191.2" cy="188.5" r=".92"/>
<circle cx="196.7" cy="191.7" r=".92"/>
<circle cx="213.9" cy="214.4" r=".95"/>
</g>
<g fill="none" stroke="#000" stroke-width=".35">
<path d="M264.6 37.9l4.7 1.1 4.4 .6 4.8 .3 4.5-.1M283 26.9v12.9M283 39.8l16.8 6.1M90 77.3l-1.5 1.5v27l1.5 1.5M90 77.3v30M90 77.3h15M105 77.3l1.5 1.5v27l-1.5 1.5M105 77.3v30M119.5 76.3h-6v32h6M130.5 70.1l-3 .1-2.9 .8-2.5 1.1-2.6 2v36.3l2.4 1.9 2.7 1.3 2.9 .7 3 .1M130.5 70.1v44.3M135.5 68.3v48"/>
<path d="M135.5 68.3h8M135.5 68.3l-5 1.8M143.5 64.3h6v56h-6zM149.5 72.3h7M160.5 64.8h6v55h-6zM160.5 68.8h-4v47h4M166.5 69.8h7M173.5 63.8h11v57h-11zM106.5 82.3h7M286.2 84.7v21.8h-24v-14.9M290.2 86.3v14.9M90 107.3h15"/>
<path d="M106.5 102.3h7M130.5 114.4l5 1.9M135.5 116.3h8M149.5 112.3h7M166.5 114.8h7M290.2 101.2l-4 4M290.2 101.2h11.5M143.5 157.4h6v56h-6zM90 170.4l-1.5 1.5v27l1.5 1.5M90 170.4v30M90 170.4h15M105 170.4l1.5 1.5v27l-1.5 1.5"/>
<path d="M105 170.4v30M106.5 175.4h7M119.5 169.4h-6v32h6M130.5 163.2l-3.2 .2-2.9 .8-2.7 1.3-2.2 1.7v36.4l2.4 1.8 2.7 1.3 2.9 .7 3 .2M130.5 163.2v44.4M135.5 161.4v48M135.5 161.4h8M135.5 161.4l-5 1.8M149.5 165.4h7M156.5 172.1l-1.8 .3 1.8 1.4-4.2 .3 1.8 1.3-1.8 10 2.2 .7-3.9 1.5 2.2 .7 .9 6.7 2.1 .7-3.8 1.5 2.1 .7 .3 2.3 2.1 .5M159.5 174.9h6v21h-6zM159.5 179.4l-3.6 6 3.6 6"/>
<path d="M160.5 171.3l-.6 2.2-1.7-3.8-.7 2.2-1 .2M160.5 161.9h-4v10.2M165.5 175.2l1 1M166.5 170.2l-.6 2.2-1.7-3.8-.7 2.2-3 .5M166.5 170.2v-12.3h-6v13.4M166.5 176.2v18.4M166.5 176.2h12M166.5 162.9h7M173.5 167.8l-.1 2.2-2.6-3.2v2.3l-1.2 .5-.6 2.2-1.7-3.8-.8 2.2M173.5 167.8v-10.9h11v57h-11v-9.3M178.5 176.2v18.4M179.5 175.2l-1 1"/>
<path d="M184.5 162.6l-.1 2.2-2.6-3.2v2.3l-8.3 3.9M184.5 167.4h-5v36h5M263.1 174.6h45.4M106.5 195.4h7M166.5 194.6l-1 1M166.5 194.6h12M178.5 194.6l1 1M90 200.4h15M130.5 207.6l5 1.8M135.5 209.4h8M149.5 205.4h7M156.5 200.7l1.1 .2 1.4-1.7 .1 4.1 1.4-1.8"/>
<path d="M156.5 200.7v8.2h4M160.5 201.5l3.1 .7 1.4-1.8 .1 4.2 1.4-1.8M160.5 201.5v11.4h6v-10.1M166.5 202.8l.7 .2 1.4-1.8 .1 4.1 1.4-1.7 .5 .1 1.5-1.6-.1 4.1 1.5-1.6M166.5 207.9h7M173.5 204.6l8.1 2.4 1.5-1.7-.1 4.2 1.5-1.7M287.7 206a5.6 5.6 0 0 0-.4 7.3M311.1 206a5.6 5.6 0 0 1 .3 7.3"/>
</g>
<g fill="none" stroke="#00f" stroke-width=".35">
<path d="M20.5 10.8h385v277.5h-385zM265.8 177.7l4-7 4 7 4-7 4 7M285.6 170.5l-4 6.9M285.8 170.7l4 7 4-7 4 7M303.6 168.7l1 5.9M304.6 162.7v11.9M305.7 168.7l-1.1 5.9M398.5 227.9h-128v53.4M270.5 256.8h128M340 256.8v24.5M270.5 275.2h128M270.5 269.1h128"/>
<path d="M270.5 263h69.5M289.9 263v6.1M316 263v6.1M369.2 275.2v6.1"/>
</g>
<g fill="#000">
<path d="M308.7 159.7h.4v.3h-.4z" fill-rule="evenodd"/>
<path d="M309 185.8h.4v.3h-.4z" fill-rule="evenodd"/>
</g>
<g fill="none" stroke="#f0f" stroke-width=".35">
<path d="M27.5 17.8h371v263.5h-371zM64.6 10.8v7M101.7 10.8v7M138.8 10.8v7M175.9 10.8v7M213 10.8v7M250.1 10.8v7M287.2 10.8v7M324.3 10.8v7M361.4 10.8v7M20.5 61.8h7M398.5 61.8h7"/>
<path d="M20.5 105.8h7M398.5 105.8h7M20.5 149.8h7M398.5 149.8h7M20.5 193.8h7M398.5 193.8h7M20.5 237.8h7M398.5 237.8h7M64.6 281.3v7M101.7 281.3v7M138.8 281.3v7M175.9 281.3v7"/>
<path d="M213 281.3v7M250.1 281.3v7M287.2 281.3v7M324.3 281.3v7M361.4 281.3v7"/>
</g>
<g fill="none" stroke="#0ff" stroke-width=".35">
<path d="M386.8 259.5v2.5M376.4 262.9h2.5M377.5 261.5l4.9-1v4.9l-4.9-1zM379.6 262.9h.5M380.7 262.9h5.2M386.5 262.9h.6M386.8 262.6v.6M386.8 263.9v2.5M387.7 262.9h2.5"/>
<circle cx="386.8" cy="262.9" r="1.47"/>
<circle cx="386.8" cy="262.9" r="2.45"/>
</g>
<g font-size="5">
<text x="44.4" y="16.1">1</text>
<text x="81.5" y="16.1">2</text>
<text x="118.6" y="16.1">3</text>
<text x="155.7" y="16.1">4</text>
<text x="192.8" y="16.1">5</text>
<text x="229.9" y="16.1">6</text>
<text x="267" y="16.1">7</text>
<text x="304.1" y="16.1">8</text>
<text x="341.2" y="16.1">9</text>
<text x="376.8" y="16.1">10</text>
<text x="339" y="36">Detail B</text>
<text x="22.5" y="41.3">A</text>
<text x="400.5" y="41.3">A</text>
<text x="339" y="42">Scale:</text>
<text x="363.3" y="42">4:1</text>
<text x="22.5" y="85.3">B</text>
<text x="400.5" y="85.3">B</text>
<text x="322.2" y="109.3">Detail C</text>
<text x="322.2" y="115.4">Scale:</text>
<text x="346.5" y="115.4">4:1</text>
<text x="22.5" y="129.1">C</text>
<text x="144.5" y="131.1">B</text>
<text x="400.5" y="129.1">C</text>
<text x="22.5" y="173.3">D</text>
<text x="400.5" y="173.3">D</text>
<text x="22.5" y="217.3">E</text>
<text x="144.5" y="220.2">C</text>
<text x="334.5" y="220.2">Material : Steel</text>
<text x="400.5" y="217.3">E</text>
<text x="22.5" y="260.8">F</text>
<text x="400.5" y="260.8">F</text>
<text x="44.4" y="286.6">1</text>
<text x="81.5" y="286.6">2</text>
<text x="118.6" y="286.6">3</text>
<text x="155.7" y="286.6">4</text>
<text x="192.8" y="286.6">5</text>
<text x="229.9" y="286.6">6</text>
<text x="267" y="286.6">7</text>
<text x="304.1" y="286.6">8</text>
<text x="341.2" y="286.6">9</text>
<text x="376.8" y="286.6">10</text>
</g>
<g font-size="3.6">
<text x="274.3" y="249.4">Test Project for the 40</text>
<text x="333.6" y="249.4">WorldSkills</text>
<text x="274.3" y="253.3">Competition in Calgary, Canada 2009</text>
</g>
<g font-size="2.9">
<text x="272" y="261.6">Skill: CNC Turning</text>
<text x="306.7" y="261.6">06</text>
<text x="272" y="267.7">Scale: 1/1</text>
<text x="317.5" y="267.7">Paper: A3</text>
<text x="272.1" y="273.8">Drawn / Design by: A.Bastami</text>
<text x="325.9" y="273.8">IR</text>
<text x="341.5" y="273.8">Drawing No: 2</text>
<text x="272" y="280">Description: Time 4.5 hours</text>
<text x="341.5" y="280">Rev:</text>
<text x="370.7" y="280">Page: 1/1</text>
</g>
<text font-size="2.3" x="291.4" y="267.1">Date:Aug./04/2009</text>
<text font-size="1.9" x="309.2" y="248.3">TH</text>
</svg>
